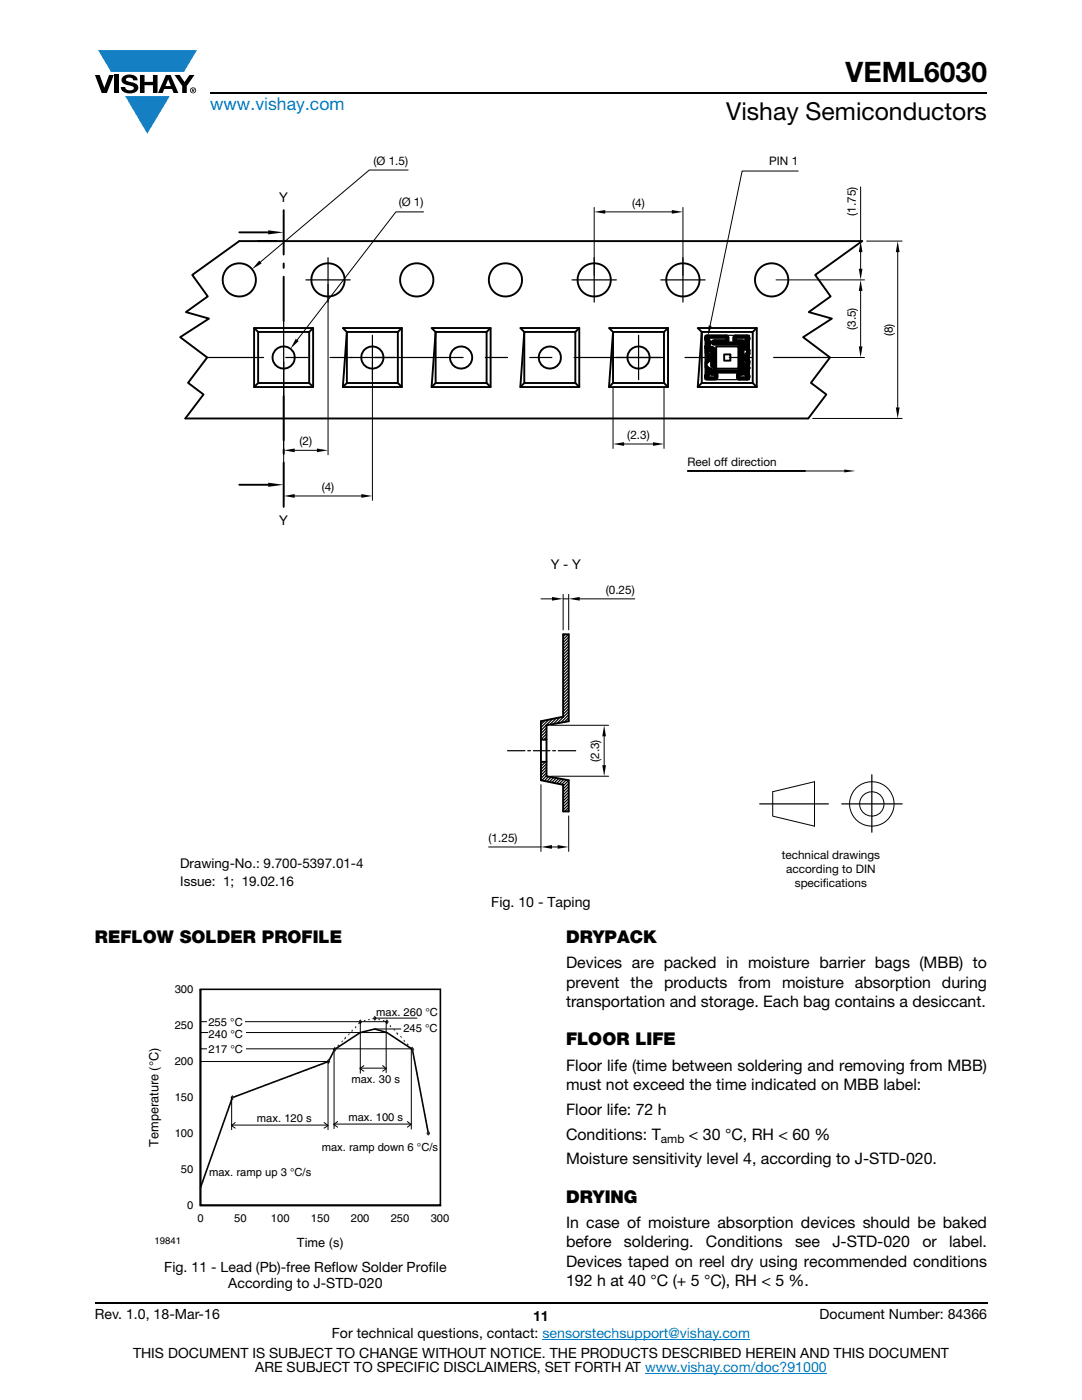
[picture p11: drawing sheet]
<svg xmlns="http://www.w3.org/2000/svg" width="216mm" height="279mm" viewBox="0 0 216 279" stroke-linecap="round" stroke-linejoin="round" font-family="sans-serif">
<g fill="#147fc3">
<path d="M19.6 10h19.7l-2.6 4.3h-1.1h-13.5z"/>
<path d="M25 19.2h8.9l-4.5 7.5z"/>
</g>
<g fill="#000">
<path d="M18.9 15h1l.9 2.5 1-2.5h.9l-1.4 3.6h-1zM22.9 15h.9v3.6h-.9zM24.6 15.3a2.1 2.1 0 0 1 2.8 .3l.1 .4h-.9a.79 .79 0 0 0-.7-.5 .79 .79 0 0 0-.8 .4l.3 .3 1 .2a1.08 1.08 0 0 1 1.2 1 1.08 1.08 0 0 1-1.1 1.2 1.73 1.73 0 0 1-2.4-1.2h.9a.96 .96 0 0 0 .8 .6 .96 .96 0 0 0 .9-.4 1.31 1.31 0 0 0-1.2-.6 1.03 1.03 0 0 1-1.1-.6 1.03 1.03 0 0 1 .2-1.1zM27.9 15h.9v1.3h1.7v-1.3h.9v3.6h-.9v-1.6h-1.7v1.6h-.9zM34.8 15h1.1l.9 1.4 1-1.4h1l-1.5 2.2v1.4h-.9v-1.4z"/>
<path d="M33.6 15.9l.5 1.3h-1.1zM33.1 15l-1.6 3.6h1l.3-.8h1.5l.3 .8h1l-1.6-3.6z"/>
<path d="M38.4 17.8h.2v.2h-.2zM38.3 17.7v.7h.1v-.3l.4 .3-.2-.3 .2-.2-.1-.2z"/>
<path d="M38.1 18a.46 .46 0 0 1 .9 0 .46 .46 0 0 1-.9 0zM37.9 18a.6 .6 0 0 0 1.2 0 .6 .6 0 0 0-1.2 0z"/>
</g>
<path d="M42 18.6h155M18.9 260h178.1" fill="none" stroke="#000" stroke-width=".36"/>
<path d="M108.2 267.3h41.5M128.7 274h36.3" fill="none" stroke="#007ec4" stroke-width=".2"/>
<path d="M35.8 30.9h144.3v146.6h-144.3z" fill="#fff"/>
<g fill="none" stroke="#000" stroke-width=".24">
<path d="M61 55.9h8.9M65.5 51.4v8.9M114.1 55.9h8.9M118.6 51.4v8.9M131.8 55.9h8.9M136.3 51.4v8.9M41.3 71.3h11.3M56.6 64.1v14.9M57 71.3h4.4M65.9 71.3h26.5M74.3 66.9v8.9M96.8 71.3h4.5"/>
<path d="M105.7 71.3h4.4M114.5 71.3h17.8M127.4 66.9v8.9M136.7 71.3h4.4M140.7 66.9h8.8v.7a.88 .88 0 0 0-.6 .9 .88 .88 0 0 0 .6 .8v1.2a.88 .88 0 0 0-.6 .8 .88 .88 0 0 0 .6 .9v1.2a.89 .89 0 0 0-.6 .8 .89 .89 0 0 0 .6 .9v.7h-8.8v-.7a.9 .9 0 0 0 .7-.9 .9 .9 0 0 0-.7-.8v-1.2a.88 .88 0 0 0 .7-.9 .88 .88 0 0 0-.7-.8v-1.2a.88 .88 0 0 0 .7-.8 .88 .88 0 0 0-.7-.9zM145.5 71.3h4.4M154.4 71.3h11.2M112.8 126.6l-.4 .5M113.4 126.6l-1 1.1M113.5 127.1l-1.1 1.1M113.5 127.7l-1.1 1.1M113.5 128.3l-1.1 1.1"/>
<path d="M113.5 128.9l-1.1 1.1M113.5 129.5l-1.1 1.1M113.5 130.1l-1.1 1.1M113.5 130.7l-1.1 1.1M113.5 131.3l-1.1 1.1M113.5 131.9l-1.1 1.1M113.5 132.5l-1.1 1.1M113.5 133.1l-1.1 1.1M113.5 133.7l-1.1 1.1M113.5 134.3l-1.1 1.1M113.5 134.9l-1.1 1.1M113.5 135.5l-1.1 1.1"/>
<path d="M113.5 136.1l-1.1 1.1M113.5 136.7l-1.1 1.1M113.5 137.3l-1.1 1.1M113.5 137.9l-1.1 1.1M113.5 138.5l-1.1 1.1M113.5 139.1l-1.1 1.1M113.5 139.7l-1.1 1.1M101.3 149.8h3.4M105.3 149.8h.6M106.4 149.8h3.3M108 143.9l-.1 .1M108.2 152l-.3 .4"/>
<path d="M108.8 143.8l-.9 .8M108.8 152l-.9 .9M109.1 152.4l-1.2 1.1M109.1 153l-1.2 1.1M109.1 153.6l-1.2 1.1M109.1 154.2l-1.2 1.1M109.1 154.8l-1 1M109.1 147.1l-.6 .5M109.1 145.3l-1.2 1.1M109.1 145.9l-1.2 1.1M109.1 146.5l-1.2 1.1M109.5 155l-.9 .9"/>
<path d="M109.5 143.6l-1.6 1.6M110 155.1l-.9 .9M110.3 143.5l-2.4 2.3M110.3 149.8h.5M110.5 155.2l-.9 .9M111 155.3l-.9 .9M111 143.3l-1.3 1.3M111.4 149.8h3.5M111.5 155.4l-.9 .8M111.8 143.2l-1.4 1.3M112 155.4l-.9 1M112.5 155.5l-.9 1"/>
<path d="M113 155.6l-.9 1M113.5 155.8l-1.1 1.1M113.5 156.4l-1.1 1.1M113.5 156.9l-1.1 1.2M113.5 157.5l-1.1 1.2M113.5 158.1l-1.1 1.2M113.5 158.7l-1.1 1.2M113.5 159.3l-1.1 1.1M113.5 159.9l-1.1 1.1M113.5 142.6l-1.6 1.6M113.5 143.2l-.9 .9M113.5 143.8l-.2 .2"/>
<path d="M113.5 142l-2.3 2.4M113.5 140.3l-1.1 1.1M113.5 140.8l-1.1 1.2M113.5 141.4l-1.1 1.2M174 154.6v11.5M113.5 160.5l-1.1 1.1M113.5 161.7l-.3 .2M113.5 161.1l-.8 .8M151.6 160.4h13.7M168 160.4h12"/>
</g>
<g fill="none" stroke="#000" stroke-width=".2">
<path d="M81.4 33.9h-7.7l-21.7 18.4M159.3 34.1h-11.2l-6.4 30.9M171.7 37.3v10.8M65.5 56.7v34.1M84.5 42.3h-5.5l-19.7 25.5M118.6 41.4v13.6M120.8 42.3h13.3M136.3 41.4v13.6M154.9 55.9h17.6M171.7 58.1v11M171.7 50.3v3.3M172.9 48.1h7.1"/>
<path d="M179.1 50.3v31M56.6 72.2v27.7M74.3 72.2v27.7M122.3 77.3v12.2M132.5 77.3v12.2M140.7 67.2a1.39 1.39 0 0 1 1.1 1.1 1.39 1.39 0 0 1-.7 1.4 .52 .52 0 0 0 .3 .7 1.45 1.45 0 0 1-.3 2.2 .51 .51 0 0 0 .3 .7 1.33 1.33 0 0 1-.7 2.2zM140.7 67.2h.1M140.9 67.2l-.2 .2M141 67.2l-.3 .3M141.1 72.9l-.4 .4M141.1 72.7l-.4 .4M141.1 69.9l-.4 .3"/>
<path d="M141.1 70l-.4 .4M141.1 67.3l-.4 .4M141.1 73l-.4 .4M141.1 70.1l-.4 .5M141.2 73.1l-.5 .5M141.2 70.2l-.5 .5M141.2 67.3l-.5 .6M141.3 73.2l-.6 .5M141.3 70.3l-.6 .6M141.3 67.4l-.6 .6M141.4 73.2l-.7 .7M141.4 70.4l-.7 .6"/>
<path d="M141.4 67.5l-.7 .7M141.4 73.3l-.7 .8M141.5 70.4l-.8 .8M141.5 67.6l-.8 .7M141.5 73.4l-.8 .8M141.5 70.5l-.8 .8M141.5 67.7l-.8 .8M141.6 73.5l-.9 .9M141.6 70.6l-.9 .9M141.6 67.8l-.9 .8M141.6 69.2l-.9 .9M141.6 73.6l-.9 .9"/>
<path d="M141.6 72l-.9 .9M141.6 70.7l-.9 1M141.7 74.8l-.6 .6M141.7 67.9l-1 .9M141.7 73.7l-1 1M141.7 70.8l-1 1M141.7 68l-1 1M141.7 73.8l-1 1.1M141.7 70.9l-1 1.1M141.7 68.9l-1 1M141.7 68.1l-1 1M141.8 74.6l-1 .9"/>
<path d="M141.8 71.7l-1.1 1.1M141.8 73.9l-1.1 1.1M141.8 71.1l-1.1 1.1M141.8 68.2l-1.1 1.1M141.8 74.4l-1.1 1.1M141.8 74.1l-1.1 1.1M141.8 71.5l-1.1 1.1M141.8 71.2l-1.1 1.1M141.8 68.7l-1.1 1.1M141.8 68.3l-1.1 1.2M141.8 74.2l-1.1 1.1M141.8 71.3l-1.1 1.2"/>
<path d="M141.8 68.5l-1.1 1.1M148.9 67.5l.6-.3v8.3a1.39 1.39 0 0 1-1-1.1 1.39 1.39 0 0 1 .7-1.4v-.4a1.49 1.49 0 0 1 0-2.5 .52 .52 0 0 0-.4-.7 1.33 1.33 0 0 1 .1-1.9zM149.2 67.3l-.6 .6M149.5 67.2l-1 1M149.5 75.4l-.1 .1M149.5 75.2l-.2 .3M149.5 75.1l-.3 .3M149.5 74.9l-.4 .5M149.5 74.7l-.5 .6M149.5 74.6l-.6 .6M149.5 74.4l-.7 .8M149.5 74.3l-.7 .8"/>
<path d="M149.5 74.1l-.8 .9M149.5 73.9l-.9 1M149.5 73.8l-.9 1M149.5 73.6l-1 1.1M149.5 73.5l-1 1M149.5 73.3l-1 1.1M149.5 73.2l-1.1 1.1M149.5 73l-1 1.1M149.5 72.8l-1 1.1M149.5 72.7l-.9 .9M149.5 72.5l-.3 .4M149.5 72.4l-.3 .3"/>
<path d="M149.5 72.2l-.4 .4M149.5 72l-.4 .5M149.5 71.9l-.5 .5M149.5 71.7l-.6 .7M149.5 71.6l-.7 .7M149.5 71.4l-.7 .8M149.5 71.2l-.8 .9M149.5 71.1l-.9 .9M149.5 70.9l-.9 1M149.5 70.8l-1 1M149.5 70.6l-1 1.1M149.5 70.5l-1 1"/>
<path d="M149.5 70.3l-1.1 1.1M149.5 70.1l-1.1 1.1M149.5 70l-1 1M149.5 69.8l-.9 1M149.5 69.7l-.3 .3M149.5 69.5l-.3 .3M149.5 69.3l-.3 .4M149.5 69.2l-.4 .4M149.5 69l-.5 .6M149.5 68.9l-.6 .6M149.5 68.7l-.7 .7M149.5 68.5l-.7 .8"/>
<path d="M149.5 68.4l-.8 .8M149.5 68.2l-.9 .9M149.5 68.1l-.9 .9M149.5 67.9l-1 1M149.5 67.7l-1 1.1M149.5 67.6l-1 1.1M149.5 67.4l-1.1 1.1M149.5 67.3l-1.1 1.1M154.9 71.3h17.6M58.8 99h13.3M58.8 89.9h4.4M124.5 88.6h5.8"/>
<path d="M160.7 94h-23.5h31.3M162.2 83.5h17.8M107.9 119.5h2.2M112.4 119.5h1.1M112.4 118.6v7.1M113.5 118.6v7.1M115.7 119.5h11M107.9 156.6v13.3M109.9 144.7h11.5M109.9 154.9h11.5M120.6 146.9v5.8M154.2 158l8.3-2v8.9l-8.3-2z"/>
<path d="M97.5 169h10.4M110.1 169h1.2M113.5 162.8v7.1"/>
<circle cx="174" cy="160.4" r="2.43"/>
<circle cx="174" cy="160.4" r="4.4"/>
</g>
<g fill="none" stroke="#000" stroke-width=".38">
<path d="M47.7 48.1l-9.3 6.8 3.1 4.3-4.4 3.1 4.6 1.3-5.7 3.7 5.3 4-3.8 5.1 3.1 2.3-3.6 4.8h124.3l3.6-4.8-3.1-2.3 3.8-5.1-5.3-4 5.7-3.7-4.6-1.3 4.3-3.1-3-4.3 9.3-6.8M47.7 46.4h5.8M47.8 48.1h124.2M56.6 41.9v8.9M56.6 52.6v.9M56.6 55.2v8.9M50.7 65.5h11.8v11.7h-11.8zM50.7 65.5l.8 .8M51.5 66.3h10.2v10.1h-10.2zM51.5 76.4l-.8 .8M56.6 79v8.9M61.7 76.4l.8 .8"/>
<path d="M62.5 65.5l-.8 .8M68.4 65.5h11.8v11.7h-11.8l.8-10.9zM69.2 66.3h10.2v10.1h-10.2zM69.2 76.4l-.8 .8M79.4 76.4l.8 .8M80.2 65.5l-.8 .8M86.1 65.5h11.8v11.7h-11.8l.8-10.9zM86.9 66.3h10.2v10.1h-10.2zM86.9 76.4l-.8 .8M97.1 76.4l.8 .8M97.9 65.5l-.8 .8M103.8 65.5h11.8v11.7h-11.8l.8-11z"/>
<path d="M104.6 76.4l-.8 .8M104.6 66.2h10.2v10.2h-10.2zM114.8 76.4l.8 .8M115.6 65.5l-.8 .7M121.5 65.5h11.8v11.7h-11.8l.8-11zM122.3 76.4l-.8 .8M122.3 66.2h10.2v10.2h-10.2zM132.5 76.4l.8 .8M133.3 65.5l-.8 .7M139.2 65.5h11.8v11.7h-11.8l.8-11zM140 76.4l-.8 .8M140 66.2h10.2v10.2h-10.2z"/>
<path d="M142.9 69.1h4.4v4.5h-4.4zM144.5 70.7h1.2v1.3h-1.2zM150.2 76.4l.8 .8M151 65.5l-.8 .7M47.7 96.7h5.8M56.6 89.7v.8M56.6 92.3v8.9M112.4 126.6h1.1v17.3l-4.4 .8v10.2l4.4 .8v6.2h-1.1v-5.3l-4.5-.9v-11.8l4.5-.9zM107.9 147.6h1.2M107.9 152h1.2"/>
<circle cx="47.7" cy="55.9" r="3.3"/>
<circle cx="65.5" cy="55.9" r="3.3"/>
<circle cx="83.2" cy="55.9" r="3.3"/>
<circle cx="100.9" cy="55.9" r="3.3"/>
<circle cx="118.6" cy="55.9" r="3.3"/>
<circle cx="136.3" cy="55.9" r="3.3"/>
<circle cx="154" cy="55.9" r="3.3"/>
<circle cx="56.6" cy="71.4" r="2.21"/>
<circle cx="74.3" cy="71.4" r="2.21"/>
<circle cx="92" cy="71.4" r="2.21"/>
<circle cx="109.7" cy="71.4" r="2.21"/>
<circle cx="127.4" cy="71.4" r="2.21"/>
</g>
<g fill="#000">
<path d="M51.7 52l.5 .6-1.9 1.1zM53.5 46l3.1 .4-3.1 .4zM118.6 42.3l2.2-.4v.7zM134.1 41.9l2.2 .4-2.2 .3zM171.4 53.6h.7l-.4 2.3zM171.7 48.1l.4 2.2h-.7zM171.7 55.9l.4 2.2h-.7zM179.1 48.1l.4 2.2h-.8zM59 67.6l.6 .5-1.6 1.5zM141.4 64.9l.6 .1-.8 2.1zM171.4 69.1h.7l-.4 2.2zM53.5 96.3l3.1 .4-3.1 .5z"/>
<path d="M56.6 99l2.2-.4v.7zM56.6 89.9l2.2-.4v.7zM63.2 89.5l2.3 .4-2.3 .3zM72.1 98.6l2.2 .4-2.2 .3zM122.3 88.6l2.2-.3v.7zM130.3 88.3l2.2 .3-2.2 .4zM168.5 93.7l2.2 .3-2.2 .3zM178.7 81.3h.8l-.4 2.2zM110.1 119.1l2.3 .4-2.3 .4zM113.5 119.5l2.2-.4v.8zM120.6 144.7l.3 2.2h-.7zM120.2 152.7h.7l-.3 2.2z"/>
<path d="M107.9 169l2.2-.3v.7zM111.3 168.7l2.2 .3-2.2 .4z"/>
</g>
<path d="M141 67.3l3.9-.1 .2 .1-.1 .8h-2.5l-.2 .2 .2 .3h5l.2 .1v5.3l-5 .1-.1-.2-.1-4-.4-.4-1-.1-.2-.2a.88 .88 0 0 0 0-1.5zM141.1 69.9l1 .1v3M141.2 73.8h.7l.1 .8h.8l.1 .8-.2 .1h-1.6l-.2-.1a.54 .54 0 0 1 .3-.7l.2-.5zM146.6 67.3l2.5-.1 .2 .2v.3a.89 .89 0 0 0-.3 1.3l-.6-.1-.2-.7-1.5-.1zM148.2 69.6v-.1a.9 .9 0 0 1 1.1 .4v.7a.89 .89 0 0 0 0 1.5l-.1 .6-.8 .1-.2-.2zM148.4 73.4l.7-.1 .2 .1a.88 .88 0 0 0 0 1.6v.3l-.2 .2h-1.6l-.2-.1 .1-.8 .9-.1z" fill="none" stroke="#000" stroke-width=".86"/>
<path d="M29.4 196.3h60.3v53.1h-60.3z" fill="#fff"/>
<path d="M40 197.4h47.9v43.2h-47.9v-43.2v43.2h47.9M85.5 226.2l-3.2-16.8-5.1-3.3-2.4-.7-2.9 .7-5.1 3.3-1.3 2.4-19.1 7.3-6.4 17.9" fill="none" stroke="#000001" stroke-width=".32"/>
<g fill="#062e16">
<path d="M40.1 236.8h.1l-.1 .4h-.2z" fill-rule="evenodd"/>
<path d="M40.4 235.8h.2l-.1 .3h-.2z" fill-rule="evenodd"/>
<path d="M40.8 234.7h.1l-.1 .3h-.1z" fill-rule="evenodd"/>
<path d="M41.6 232.4h.1l-.1 .5h-.2z" fill-rule="evenodd"/>
<path d="M42.3 230.3h.2l-.1 .3h-.2z" fill-rule="evenodd"/>
<path d="M42.7 229.2h.1l-.1 .4h-.2z" fill-rule="evenodd"/>
<path d="M43.1 228.1h.2l-.2 .4h-.1z" fill-rule="evenodd"/>
<path d="M43.5 227.1h.2l-.2 .3h-.2z" fill-rule="evenodd"/>
<path d="M43.8 226h.2l-.1 .3h-.2z" fill-rule="evenodd"/>
<path d="M44.2 224.8h.2l-.2 .4h-.1z" fill-rule="evenodd"/>
<path d="M44.6 223.7h.1l-.1 .4h-.1z" fill-rule="evenodd"/>
<path d="M45 222.7h.1l-.1 .3h-.1z" fill-rule="evenodd"/>
<path d="M45.4 221.6h.2l-.2 .3h-.2z" fill-rule="evenodd"/>
<path d="M45.7 220.5h.2l-.2 .4h-.1z" fill-rule="evenodd"/>
<path d="M46.1 219.4h.1v.4h-.2z" fill-rule="evenodd"/>
<path d="M46.2 219l.3-.1 .1 .2-.3 .1z" fill-rule="evenodd"/>
<path d="M47.1 218.6l.2-.1 .1 .2-.3 .2z" fill-rule="evenodd"/>
<path d="M48.7 218l.3-.1 .1 .2-.3 .1z" fill-rule="evenodd"/>
<path d="M49.5 217.7l.3-.1v.2l-.3 .1z" fill-rule="evenodd"/>
<path d="M50.3 217.4l.3-.1 .1 .2-.3 .1z" fill-rule="evenodd"/>
<path d="M51.2 217.1l.3-.1v.2l-.3 .1z" fill-rule="evenodd"/>
<path d="M52 216.8l.2-.1 .1 .2-.3 .1z" fill-rule="evenodd"/>
<path d="M52.8 216.5l.3-.1 .1 .2-.3 .1z" fill-rule="evenodd"/>
<path d="M53.6 216.2l.3-.1v.2l-.2 .1z" fill-rule="evenodd"/>
<path d="M54.4 215.9l.3-.1 .1 .2-.3 .1z" fill-rule="evenodd"/>
<path d="M55.3 215.6l.3-.1v.2l-.3 .1z" fill-rule="evenodd"/>
<path d="M56 215.3l.3-.1 .1 .2-.3 .1z" fill-rule="evenodd"/>
<path d="M56.9 215l.3-.1 .1 .2-.3 .1z" fill-rule="evenodd"/>
<path d="M57.7 214.7l.3-.1 .1 .2-.3 .1z" fill-rule="evenodd"/>
<path d="M58.5 214.4l.3-.1 .1 .2-.3 .1z" fill-rule="evenodd"/>
<path d="M59.4 214.1l.3-.1v.2l-.3 .1z" fill-rule="evenodd"/>
<path d="M60.2 213.8l.2-.1 .1 .2-.3 .1z" fill-rule="evenodd"/>
<path d="M61 213.5l.3-.1 .1 .2-.3 .1z" fill-rule="evenodd"/>
<path d="M61.8 213.2l.3-.1 .1 .2-.3 .1z" fill-rule="evenodd"/>
<path d="M62.6 212.9l.3-.1 .1 .2-.3 .1z" fill-rule="evenodd"/>
<path d="M63.5 212.6l.3-.1v.2l-.3 .1z" fill-rule="evenodd"/>
<path d="M64.3 212.3l.2-.1 .1 .2-.2 .1z" fill-rule="evenodd"/>
<path d="M65.1 212l.3-.1 .1 .2-.3 .1z" fill-rule="evenodd"/>
<path d="M65.6 211.8h.2l-.1 .3h-.2z" fill-rule="evenodd"/>
<path d="M66.1 210.6h.1l-.1 .4h-.1z" fill-rule="evenodd"/>
<path d="M66.5 209.6h.2l-.2 .4h-.1z" fill-rule="evenodd"/>
<path d="M66.7 209.3l.2-.2v.3l-.2 .2z" fill-rule="evenodd"/>
<path d="M67.4 208.6l.2-.2v.3l-.2 .2z" fill-rule="evenodd"/>
<path d="M68.3 207.7h.2l-.2 .3h-.2z" fill-rule="evenodd"/>
<path d="M69 206.9l.1 .3-.3 .3-.1-.3z" fill-rule="evenodd"/>
<path d="M69.6 206.3h.2l-.2 .3h-.2z" fill-rule="evenodd"/>
<path d="M70.1 205.7l.2-.2 .1 .3-.2 .2z" fill-rule="evenodd"/>
<path d="M70.8 204.9l.2-.2 .1 .4-.2 .2z" fill-rule="evenodd"/>
<path d="M71.5 204.2l.2-.2 .1 .2-.3 .2z" fill-rule="evenodd"/>
<path d="M71.7 203.8l.3-.1 .1 .2-.3 .1z" fill-rule="evenodd"/>
<path d="M72.6 203.6l.3-.1v.2l-.2 .1z" fill-rule="evenodd"/>
<path d="M73.4 203.4l.3-.1 .1 .2-.3 .1z" fill-rule="evenodd"/>
<path d="M74.3 203.2l.3-.1v.2l-.2 .1z" fill-rule="evenodd"/>
<path d="M74.7 203.1l.3 .1-.1 .2-.3-.1z" fill-rule="evenodd"/>
<path d="M75.6 203.3l.2 .1v.2l-.3-.1z" fill-rule="evenodd"/>
<path d="M76.4 203.6l.3-.1v.2l-.3 .1z" fill-rule="evenodd"/>
<path d="M77.1 203.8l.2 .2v.3l-.2-.2z" fill-rule="evenodd"/>
<path d="M77.8 204.5l.2 .2v.4l-.2-.2z" fill-rule="evenodd"/>
<path d="M78.5 205.4h.2l.2 .3h-.2z" fill-rule="evenodd"/>
<path d="M79.2 206l.3 .3-.1 .3-.3-.3z" fill-rule="evenodd"/>
<path d="M79.8 206.8h.2l.2 .3h-.2z" fill-rule="evenodd"/>
<path d="M80.6 207.5l.2 .2-.1 .3-.2-.2z" fill-rule="evenodd"/>
<path d="M81.3 208.2l.2 .2-.1 .3-.2-.2z" fill-rule="evenodd"/>
<path d="M81.9 208.9l.3 .2-.1 .2-.2-.2z" fill-rule="evenodd"/>
<path d="M82.2 209.3h.2v.4h-.1z" fill-rule="evenodd"/>
<path d="M82.4 210.5h.2v.4h-.1z" fill-rule="evenodd"/>
<path d="M82.6 211.6h.2l.1 .5h-.2z" fill-rule="evenodd"/>
<path d="M82.8 212.9h.2l.1 .4h-.2z" fill-rule="evenodd"/>
<path d="M83.1 214.1h.2v.3h-.1z" fill-rule="evenodd"/>
<path d="M83.3 215.2h.2l.1 .4h-.2z" fill-rule="evenodd"/>
<path d="M83.6 216.4h.1l.1 .4h-.2z" fill-rule="evenodd"/>
<path d="M83.8 217.6h.1l.1 .3h-.2z" fill-rule="evenodd"/>
<path d="M84 218.8h.1l.1 .4h-.1z" fill-rule="evenodd"/>
<path d="M84.2 220h.1l.1 .4h-.1z" fill-rule="evenodd"/>
<path d="M84.4 221.2h.1l.1 .3h-.1z" fill-rule="evenodd"/>
<path d="M84.7 222.3h.1l.1 .4h-.1z" fill-rule="evenodd"/>
<path d="M84.9 223.5h.1l.1 .4h-.1z" fill-rule="evenodd"/>
<path d="M85.1 224.6h.2v.4h-.1z" fill-rule="evenodd"/>
<path d="M85.3 225.9h.2v.4h-.1z" fill-rule="evenodd"/>
</g>
<path d="M46.4 218.8l.2 .3-.2 .3-.2-.3z" fill="#292d2f"/>
<path d="M46.6 219.1l-.2-.4-.2 .4 .2 .3" fill="none" stroke="#292d2f" stroke-width=".27"/>
<path d="M65.5 211.5l.2 .4-.2 .3-.2-.3z" fill-rule="evenodd" fill="#292d2f"/>
<path d="M65.5 211.5l.2 .4-.2 .3-.2-.3z" fill="none" stroke="#292d2f" stroke-width=".27"/>
<path d="M66.8 209.1l.2 .3-.2 .3-.2-.3z" fill-rule="evenodd" fill="#292d2f"/>
<path d="M66.8 209.1l.2 .3-.2 .3-.2-.3z" fill="none" stroke="#292d2f" stroke-width=".27"/>
<path d="M71.9 203.6l.2 .3-.2 .3-.2-.3z" fill-rule="evenodd" fill="#292d2f"/>
<path d="M71.9 203.6l.2 .3-.2 .3-.2-.3z" fill="none" stroke="#292d2f" stroke-width=".27"/>
<path d="M74.8 202.9l.2 .3-.2 .3-.2-.3z" fill-rule="evenodd" fill="#292d2f"/>
<path d="M74.8 202.9l.2 .3-.2 .3-.2-.3z" fill="none" stroke="#292d2f" stroke-width=".27"/>
<path d="M77.2 203.6l.2 .3-.2 .3-.2-.3z" fill-rule="evenodd" fill="#292d2f"/>
<path d="M77.2 203.6l.2 .3-.2 .3-.2-.3z" fill="none" stroke="#292d2f" stroke-width=".27"/>
<path d="M82.3 209.1l.2 .3-.2 .3-.2-.3z" fill-rule="evenodd" fill="#292d2f"/>
<path d="M82.3 209.1l.2 .3-.2 .3-.2-.3z" fill="none" stroke="#292d2f" stroke-width=".27"/>
<path d="M85.5 225.9l.2 .3-.2 .3-.2-.3z" fill-rule="evenodd" fill="#292d2f"/>
<path d="M85.5 225.9l.2 .3-.2 .3-.2-.3z" fill="none" stroke="#292d2f" stroke-width=".32"/>
<path d="M40.1 206.1h37.2M40.1 211.8h25.4M74.8 205.4h5.2" fill="none" stroke="#000001" stroke-width=".2"/>
<path d="M41.4 205.4h7.6v1.6h-7.6z" fill="#fff"/>
<path d="M40.1 209.3h42.1M46.2 219v6.4M65.5 211.7v13.7M66.7 209.4v15.8M82.1 209.3v16M46.2 224.5h19.2M46.9 224l-.7 .6 .7 .5M64.7 224l.8 .6-.8 .5M66.6 224.3h15.4M67.4 223.8l-.8 .6 .8 .5M81.3 223.8l.7 .6-.7 .5" fill="none" stroke="#000001" stroke-width=".2"/>
<path d="M41.4 208.4h7.7v1.6h-7.7z" fill="#fff"/>
<path d="M40.1 203.9h37.2M71.8 213.2h5.3M71.9 203.9v10.3M72.6 212.7l-.8 .6 .8 .5M74.8 203.2h8.4M76.3 212.7l.8 .6-.8 .5M77.1 204v10.1" fill="none" stroke="#000001" stroke-width=".2"/>
<path d="M41.4 203.1h7.6v1.6h-7.6z" fill="#fff"/>
<text font-size="5.6" x="168.7" y="16.4">VEML6030</text>
<text font-size="4.9" x="144.9" y="24">Vishay Semiconductors</text>
<text font-size="3.5" fill="#007ec4" x="42" y="21.9">www.vishay.com</text>
<g font-size="3.5">
<text x="18.9" y="188.2">REFLOW SOLDER PROFILE</text>
<text x="112.9" y="188.2">DRYPACK</text>
<text x="112.9" y="208.6">FLOOR LIFE</text>
<text x="112.9" y="240">DRYING</text>
</g>
<g font-size="3.2">
<text x="112.9" y="193.2">Devices are packed in moisture barrier bags (MBB) to</text>
<text x="112.9" y="197.1">prevent the products from moisture absorption during</text>
<text x="112.9" y="201">transportation and storage. Each bag contains a desiccant.</text>
<text x="112.9" y="213.7">Floor life (time between soldering and removing from MBB)</text>
<text x="112.9" y="217.6">must not exceed the time indicated on MBB label:</text>
<text x="112.9" y="222.5">Floor life: 72 h</text>
<text x="112.9" y="227.5">Conditions: T</text>
<text x="137.5" y="227.5">&lt; 30 °C, RH &lt; 60 %</text>
<text x="112.9" y="232.4">Moisture sensitivity level 4, according to J-STD-020.</text>
<text x="112.9" y="245.1">In case of moisture absorption devices should be baked</text>
<text x="112.9" y="249">before</text>
<text x="124.5" y="249">soldering.</text>
<text x="140.9" y="249">Conditions</text>
<text x="158.6" y="249">see</text>
<text x="166.1" y="249">J-STD-020</text>
<text x="184" y="249">or</text>
<text x="189.4" y="249">label.</text>
<text x="112.9" y="252.9">Devices taped on reel dry using recommended conditions</text>
<text x="112.9" y="256.7">192 h at 40 °C (+ 5 °C), RH &lt; 5 %.</text>
</g>
<g font-size="2.8">
<text x="98" y="181">Fig. 10 - Taping</text>
<text x="32.8" y="253.9">Fig. 11 - Lead (Pb)-free Reflow Solder Profile</text>
<text x="45.6" y="257.1">According to J-STD-020</text>
<text x="18.9" y="263.3">Rev. 1.0, 18-Mar-16</text>
<text x="106.4" y="263.6">11</text>
<text x="163.6" y="263.3">Document Number: 84366</text>
<text x="66.2" y="267.1">For technical questions, contact: sensorstechsupport@vishay.com</text>
<text x="26.5" y="271">THIS DOCUMENT IS SUBJECT TO CHANGE WITHOUT NOTICE. THE PRODUCTS DESCRIBED HEREIN AND THIS DOCUMENT</text>
<text x="50.9" y="273.8">ARE SUBJECT TO SPECIFIC DISCLAIMERS, SET FORTH AT www.vishay.com/doc?91000</text>
</g>
<g font-size="2.7">
<text x="55.7" y="40.4">Y</text>
<text x="55.7" y="104.8">Y</text>
<text x="109.9" y="113.6">Y - Y</text>
<text x="36" y="173.2">Drawing-No.: 9.700-5397.01-4</text>
<text x="36" y="176.9">Issue: 1; 19.02.16</text>
</g>
<text font-size="2.6" fill="#000001" x="31.6" y="228.9" transform="rotate(-90 31.6 228.9)">Temperature (°C)</text>
<text font-size="2.5" fill="#000001" x="59.2" y="248.8">Time (s)</text>
<text font-size="2.4" x="131.9" y="228">amb</text>
<g font-size="2.3">
<text x="74.5" y="32.9">(Ø 1.5)</text>
<text x="153.5" y="33">PIN 1</text>
<text x="79.6" y="41.2">(Ø 1)</text>
<text x="126.2" y="41.3">(4)</text>
<text x="170.8" y="43.1" transform="rotate(-90 170.8 43.1)">(1.75)</text>
<text x="170.8" y="65.8" transform="rotate(-90 170.8 65.8)">(3.5)</text>
<text x="178.1" y="67.1" transform="rotate(-90 178.1 67.1)">(8)</text>
<text x="59.8" y="88.9">(2)</text>
<text x="125.2" y="87.6">(2.3)</text>
<text x="137.2" y="93">Reel off direction</text>
<text x="64.2" y="98">(4)</text>
<text x="120.9" y="118.5">(0.25)</text>
<text x="119.6" y="152.1" transform="rotate(-90 119.6 152.1)">(2.3)</text>
<text x="97.5" y="168.1">(1.25)</text>
<text x="156" y="171.3">technical drawings</text>
<text x="156.9" y="174.2">according to DIN</text>
<text x="158.6" y="177">specif</text>
<text x="164.2" y="177">ications</text>
</g>
<g font-size="2.2" fill="#000001">
<text x="34.9" y="198.3">300</text>
<text x="75.1" y="202.7">max. 260 °C</text>
<text x="34.9" y="205.4">250</text>
<text x="41.6" y="204.7">255 °C</text>
<text x="41.6" y="207.1">240 °C</text>
<text x="80.5" y="206">245 °C</text>
<text x="34.9" y="212.6">200</text>
<text x="41.6" y="210.2">217 °C</text>
<text x="34.9" y="219.8">150</text>
<text x="70.1" y="216.1">max. 30 s</text>
<text x="34.9" y="227">100</text>
<text x="51.3" y="223.9">max. 120 s</text>
<text x="69.5" y="223.7">max. 100 s</text>
<text x="64.2" y="229.6">max. ramp down 6 °C/s</text>
<text x="36.1" y="234.2">50</text>
<text x="41.7" y="234.6">max. ramp up 3 °C/s</text>
<text x="37.4" y="241.4">0</text>
<text x="39.4" y="243.8">0</text>
<text x="46.7" y="243.8">50</text>
<text x="54.1" y="243.8">100</text>
<text x="62" y="243.8">150</text>
<text x="70" y="243.8">200</text>
<text x="78" y="243.8">250</text>
<text x="85.9" y="243.8">300</text>
</g>
<text font-size="1.9" fill="#000001" x="30.8" y="248.3">19841</text>
</svg>
